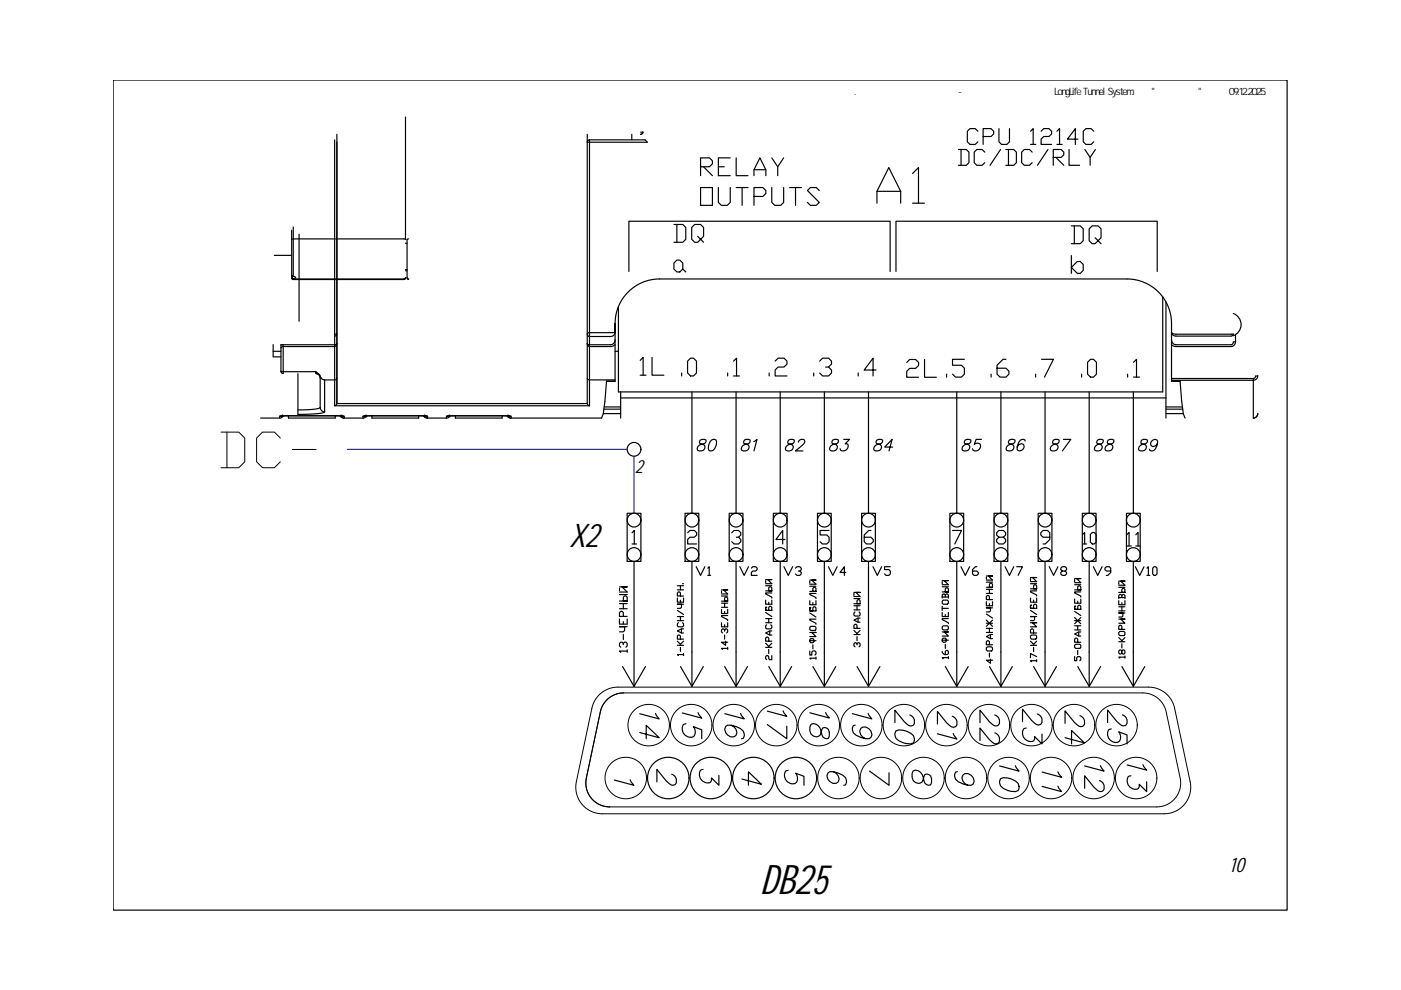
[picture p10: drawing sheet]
<svg xmlns="http://www.w3.org/2000/svg" width="297mm" height="210mm" viewBox="0 0 297 210" stroke-linecap="round" stroke-linejoin="round" font-family="sans-serif">
<!-- layer: 0 -->
<g fill="none" stroke="#000" stroke-width=".25">
<path d="M24 17h248.9v176h-248.9zM71 29.7v56.3M71.4 28.5v57.1M86 24.8v26l-.4-.1h-23.4l-.4 .1M124.5 28.5v57.1M124.6 29.9l.4-.2h11.8l.5 .5h-12.5l-.3-.1zM125 29.7v56.3M133.9 28.5v1.2M135.8 28h.5l-.2 .4-.3 .1M148.5 35.4h1.9l.6-.7v-.6l-.6-.6h-1.9v3.7M148.5 39.8h2.5v3.7h-2.5zM149.2 35.4l1.8 1.8"/>
<path d="M152.3 39.8v3.1l.6 .6h1.3l.6-.6v-3.1M152.3 35.4h1.3M154.8 33.5h-2.5v3.7h2.5M156.1 33.5v3.7h2.5M156.1 39.8h2.5M157.3 39.8v3.7M159.9 37.2v-1.2l1.2-2.5 1.3 2.5v1.2M159.9 36h2.5M163.6 33.5l1.3 1.9v1.8M163.6 39.8v3.1l.7 .6h1.2l.7-.6v-3.1M166.2 33.5l-1.3 1.9M167.4 39.8h2.5"/>
<path d="M168.7 39.8v3.7M58.2 54.1h3.6M61.8 58.8l.4 .4h23.4l.4-.4M61.8 59l.4 .3h23.4l.4-.3M61.8 58.2l.1 .2M61.8 48.8l.1 10.2M61.9 58.4l.3 .2M61.9 58.4v.6M62.2 58.6l.4 .2a.46 .46 0 0 1-.7 .2M62.2 48.1v10.5M63.4 49.6v18.5M86 51.6h.3"/>
<path d="M86 57.1h.3M86 57.4h.3M86.3 59l.3 .3M86.6 50.7l-.3 .1v8l.3 .3M133.3 57.6v-10.7h55.4v10.7M142.9 47.6h1.9l.6 .6v2.5l-.6 .7h-1.9M142.9 55.8l.6-.7h.6l.7 .7v1.2l-.7 .7h-.6l-.6-.7zM143.5 47.6v3.8M144.8 57l.6 .7M147.9 50.1l.6 .6-.6 .7h-.6l-.6-.7v-2.5l.6-.6h1.2l.7 .6v1.9l-.7 .6 .7 .7M159.9 41.7h1.8l.7-.7v-.6l-.7-.6h-1.8v3.7M173.7 40.4l-.6-.6h-1.3l-.6 .6 2.5 2.5-.6 .6h-1.3l-.6-.6"/>
<path d="M190 57.6v-10.7h55.4v10.7M227.1 47.9h1.9l.7 .6v2.5l-.7 .7h-1.9M227.1 56.7l1.3-1.3h.6l.7 .7v1.2l-.7 .7h-.6zM227.1 54.2v3.8M227.8 47.9v3.8M232.2 50.4l.6 .6-.6 .7h-.6l-.7-.7v-2.5l.7-.6h1.2l.6 .6v1.9l-.6 .6 .6 .7M57.9 73.1v2.5l1.7 .1M57.9 74.5h1.7M59.6 78.7l7.4 .1M59.6 73v5.7M60 73.1v6.1l-.2-.1-.2-.4M60 73.1h11l.4-.3-.1 .5-.3 .2h-11l-.3 .1-.1 .2"/>
<path d="M60 73.1h-.4M63.2 79.2v8.7a14.6 14.6 0 0 0 5.6-.6M67 78.8v.4M67 78.8l.1 .1a2.31 2.31 0 0 1 1.1 1.4l.6 .3M67 79.2a.94 .94 0 0 1 .9 .9M67 79.2a.83 .83 0 0 1 .9 .9M71 70.9l.4-.1-.1 .3-.3 .2M124.6 70.7l.3-.2 5.5-.1a.92 .92 0 0 1-.9 .9h-4.6l-.3-.2zM130.4 72a1.03 1.03 0 0 1-.9 1.1h-4.5l-.5-.3 .1 .4 .4 .3h4.5l.9-.4M130.4 70.4v-1.8v12.3h-1.8M130.4 74.5h.7M130.4 68.6a9.4 9.4 0 0 1 9.4-9.5h99.1a9.4 9.4 0 0 1 9.5 9.5v12.3h1.8"/>
<path d="M246.5 63v20.1h-115.4v-18.1M247.2 64v24.6M248.4 72a1.03 1.03 0 0 0 .9 1.1h11.7l.4-.2 .1-.4h.5M248.4 70.4l.2 .3 .7 .2 12.2-.1-.2 .3-.3 .2h-11.7a.88 .88 0 0 1-.9-.9zM261.5 66.5a2.51 2.51 0 0 1 1.6 2.3 2.51 2.51 0 0 1-1.6 2.4M262 72.5a.99 .99 0 0 1-1 1h-11.7l-.9-.4M262 70.9v1.6M67.9 86.4a10.3 10.3 0 0 1-4.7 .5M67.9 86.4a.94 .94 0 0 0 .9 .9M67.9 80.1v6.3M68.8 80.6v6.7M71 86h54"/>
<path d="M71.1 88.2l1.9 .1M71.1 88.2h1.6M71.1 88.2v.4h-9.9M71.1 88.2h-10M71.4 85.6l-.4 .4M71.4 85.6h53.1M71.4 80.2l-.1 .2-.3 .2h-2.2M72.1 88.2l.4 .3 .5 .1M72.3 88l.7 .3M73 88.3v.3M73 88.6h4M77 88.3v.3"/>
<path d="M77.6 88l-.6 .3M77.8 88.2l-.4 .3-.4 .1M88.8 88.2v.4h-9.9v-.4l-1.9 .1M88.8 88.2h-11.6M88.8 88.2l1.9 .1M88.8 88.2h1.6M89.8 88.2l.4 .3 .5 .1M90 88l.7 .3M90.7 88.3v.3M90.7 88.6h4M94.7 88.3v.3M95.3 88l-.6 .3"/>
<path d="M95.5 88.2l-.4 .3-.4 .1M106.5 88.2v.4h-9.9v-.4l-1.9 .1M106.5 88.2h-11.6M106.5 88.2l1.8 .1M106.5 88.2h1.6M107.5 88.2l.4 .3 .4 .1M107.7 88l.6 .3M108.3 88.3v.3M124.5 80.2l.1 .2 .4 .2h5.4M124.5 85.6l.5 .4M127.9 87.7h3.7M128 86.8h3.6"/>
<path d="M128.1 86.3h3.5M130.4 80.8h-1.8l-.3 4.3-.4 2.7-.4 .8h-19.2M131.6 83.1v5.5M131.6 84.4h115.6M146.7 83.1v25.7M156.1 83.1v25.7M165.4 83.1v25.7M174.8 83.1v25.7M184.1 83.1v25.7M202.9 83.1v25.7M212.2 83.1v25.7M221.6 83.1v25.7"/>
<path d="M230.9 83.1v25.7M240.3 83.1v25.7M247.2 86.3h3.5M247.2 86.8h3.6M247.2 87.7h3.7M248.4 80.6h17.3a.96 .96 0 0 0 1-.9 .66 .66 0 0 0-.7 .5l-.3 .1v8.3a.94 .94 0 0 0 1-.9M248.4 80.8h1.8l.7 7 .4 .8M248.4 80.3h17.3M133 108.8h2.9v10.2h-2.9zM134 112.9l.5-.4v2.8M134 115.3h1M134.4 119v26.5"/>
<path d="M145.2 108.8h3v10.2h-3zM145.8 112.9l.5-.4h.9l.5 .4v.5l-.5 .5h-.9l-.5 .5v.9h1.9M146.7 119v26.5l2.4-4.2M154.6 108.8h2.9v10.2h-2.9zM155.2 112.9l.4-.4h1l.5 .4v.5l-.5 .5h-.5M156.1 119v26.5l2.4-4.2M156.6 113.9l.5 .5v.5l-.5 .4h-1l-.4-.4M164 108.8h2.9v10.2h-2.9zM165.4 119v26.5l2.4-4.2M166.4 114.4h-1.9l1.4-1.9v2.8M173.3 108.8h2.9v10.2h-2.9zM174.8 119v26.5l2.4-4.2"/>
<path d="M175.8 112.5h-1.9v.9h1.4l.5 .5v1l-.5 .4h-.9l-.5-.4M182.7 108.8h2.9v10.2h-2.9zM184.1 119v26.5l2.5-4.2M184.7 112.5h-.5l-1 .9v1.5l.5 .4h1l.4-.4v-.5l-.4-.5h-1.5M201.4 108.8h2.9v10.2h-2.9zM201.9 112.5h2l-1.5 2.8M202.9 119v26.5l2.4-4.2M210.8 108.8h2.9v10.2h-2.9zM211.8 113.9l-.5-.5v-.5l.5-.4h.9l.5 .4v.5l-.5 .5h-.9l-.5 .5v.5l.5 .4h.9l.5-.4v-.5l-.5-.5M212.2 119v26.5l2.4-4.2M220.1 108.8h2.9v10.2h-2.9zM221.6 119v26.5l2.4-4.2"/>
<path d="M222.6 113.9h-1.5l-.4-.5v-.5l.4-.4h1l.5 .4v1.5l-1 .9h-.5M229.5 108.8h2.9v10.2h-2.9zM230.9 119v26.5l2.5-4.2M238.8 108.8h2.9v10.2h-2.9zM240.3 119v26.5l2.4-4.2M143.6 136l.7 .6v.2M143.6 126.8v.9h1.3v-.9M143.6 136.8h1.3M143.6 131.6h1.3M143.6 130.7h1.3M143.6 129.4l1.3 .9M143.6 125.1h1.3"/>
<path d="M143.6 124.2h1.3M143.8 132l-.2 .2v.5l.2 .2h.9l.2-.2v-.5l-.2-.2M144.3 135.5v-.6l-.5-.3-.2 .3v.6h1.3M144.3 126.4v-.7l-.5-.2-.2 .2v.7h1.3M144.3 124.2v.9M144.3 127.2v.5M144.3 130.7v.9M144.3 137.3v.8M144.5 133.3v.9M144.7 123.8h.2M144.9 138.8h-1.3l.2 .2M144.9 133.3h-.4l-.9 .5 .9 .4h.4"/>
<path d="M144.9 128.1h-1.3h.9v.7l-.2 .2h-.7M144.9 138.6v.4M144.9 136l-.6 .6M153 132v.9h1.3v-.9M153 129.2v.9h1.3v-.9M153 127.5h1.3h-.7v-.7l.2-.2 .5 .2v.7M153 125.1h1.3h-.9l.9 .8h-1.3M153 128.8h1.3M153 127.9h1.3M153 126.4h1.3M153 125.3v.4M153.2 134.2l-.2-.2v-.4l.2-.3 .4 .3v.2l.2-.5h.3l.2 .3v.4l-.2 .2"/>
<path d="M153.6 127.9v.9M153.6 129.6v.5M153.6 132.5v.4M153.6 134.6v.9M153.8 136v.8l-.8-.6h1.3M154.3 137.5h-1.3l.2 .2M154.3 130.5h-1.3v.2l1.3 .7v.2M154.3 137.3v.4M171.7 138v.9h.4v-.7l.2-.2h.5l.2 .2v.5l-.2 .2M171.7 135.8l.2-.4h.4l.3 .2v.5l-.3 .2h-.4l-.2-.5h1.3M171.7 134.1h1.3h-.9l.9 .9h-1.3M171.7 133l.2-.2h.9l.2 .2v.4l-.2 .3h-.9l-.2-.3z"/>
<path d="M171.7 128.9h.2h-.2v.6h.6v-.6l.5-.2 .2 .2v.6h-1.3zM171.7 127.3v.9h1.3v-.9M171.7 125.4h1.3h-.7v-.7l.3-.2 .4 .2v.7M171.7 123h1.3h-.9l.9 .9h-1.3M171.7 130l1.3 .8M171.7 124.3h1.3M172.3 127.8v.4M172.3 136.7v.9M173 139.5h-1.3l.2 .3M173 131.3h-1.3v.2l1.3 .6v.3M173 125.8h-1.3v.2l1.3 .7v.2M173 139.3v.5"/>
<path d="M209.1 137.4l.2-.3h.9l.2 .3v.4l-.2 .2h-.9l-.2-.2zM209.1 127.6v.8h1.3v-.8M209.1 124.5h1.3h-.6v-.6l.2-.3 .4 .3v.6M209.1 122.1h1.3h-.8l.8 .9h-1.3M209.1 134.1h1.3M209.1 133.2h1.3M209.1 131.5l1.3 1.3M209.1 132.1h1.3M209.1 130.2l1.3 .9M209.1 125.8h1.3M209.1 125h1.3M209.1 123.4h1.3"/>
<path d="M209.8 136.7v-.6l-.5-.3-.2 .3v.6h1.3M209.8 127.1v-.6l-.5-.2-.2 .2v.6h1.3M209.8 125v.8M209.8 128v.4M209.8 133.2v.9M209.8 138.5v.8M210 139.8v.8l-.9-.6h1.3M210 134.5v.9M210.4 134.5h-.4l-.9 .5 .9 .4h.4M210.4 128.9h-1.3h.9v.6l-.2 .2h-.7M210.4 131.5l-1.3 1.3M218.5 136l.6 .6v.2"/>
<path d="M218.5 134.9l.2-.3h.9l.2 .3v.4l-.2 .2h-.9l-.2-.2zM218.5 132h1.3h-.9l.9 .9h-1.3M218.5 128.3h.2h-.2v.7h.6v-.7l.5-.2 .2 .2v.7h-1.3zM218.5 126.8v.9h1.3v-.9M218.5 124.8h1.3h-.7v-.6l.3-.2 .4 .2v.6M218.5 122.5h1.3h-.9l.9 .8h-1.3M218.5 136.8h1.3M218.5 123.8h1.3M218.5 129.4l1.3 .9M219.1 134.2v-.6l-.4-.3-.2 .3v.6h1.3M219.1 127.2v.5M219.1 137.3v.8"/>
<path d="M219.8 139.2l-1.3-.6v.8M219.8 130.7h-1.3h.9v.7l-.3 .2h-.6M219.8 125.3h-1.3v.2l1.3 .7v.2M219.8 139.9v.4M219.8 136l-.7 .6M227.8 139.2v.9h.5v-.7l.2-.2h.4l.2 .2v.5l-.2 .2M227.8 136.8l.3-.2h.8l.2 .2v.5l-.2 .2h-.8l-.3-.2zM227.8 128.5h.3h-.3v.7h.7v-.7l.4-.2 .2 .2v.7h-1.3zM227.8 127v.9h1.3v-.9M227.8 125.1h1.3h-.6v-.7l.2-.2 .4 .2v.7M227.8 122.7h1.3h-.8l.8 .8h-1.3M227.8 131.6h1.3"/>
<path d="M227.8 133.6h1.3M227.8 132.7h1.3M227.8 130.9l1.3 1.3M227.8 129.6l1.3 .9M227.8 124h1.3M228.5 136.2v-.7l-.4-.2-.3 .2v.7h1.3M228.5 127.5v.4M228.5 132.7v.9M228.5 137.9v.9M228.7 134v.9M229.1 134h-.4l-.9 .4 .9 .5h.4M229.1 125.5h-1.3v.2l1.3 .7v.2"/>
<path d="M229.1 130.9l-1.3 1.3M237.2 135.2l.7 .6v.3M237.2 134.1l.2-.2h.9l.2 .2v.4l-.2 .3h-.9l-.2-.3zM237.2 131.3h1.3h-.9l.9 .8h-1.3M237.2 127.3v.9h1.3v-.9M237.2 125.6h1.3h-.6v-.6l.2-.3 .4 .3v.6M237.2 123.2h1.3h-.9l.9 .9h-1.3M237.2 136.1h1.3M237.2 129.5h1.3M237.2 128.7h1.3M237.2 126.7h1.3M237.2 124.5h1.3"/>
<path d="M237.9 138l.2-.2 .4 .2v.5l-.2 .2-.4-.2v-.5l-.3-.2-.4 .2v.5l.2 .2 .5-.2M237.9 133.4v-.6l-.5-.2-.2 .2v.6h1.3M237.9 126.7v-.4l.4-.3 .2 .3v.6M237.9 126.3l-.5-.3-.2 .3v.6M237.9 127.8v.4M237.9 128.7v.8M237.9 136.5v.9M238.5 139.3h-1.3l.2 .2M238.5 130h-1.3h.9v.6l-.2 .2h-.7M238.5 139.1v.4M238.5 135.2l-.6 .6M132 141.3l2.4 4.2 2.5-4.2"/>
<path d="M144.3 141.3l2.4 4.2M153.6 141.3l2.5 4.2M163 141.3l2.4 4.2M172.4 141.3l2.4 4.2M181.7 141.3l2.4 4.2M200.4 141.3l2.5 4.2M209.8 141.3l2.4 4.2M219.1 141.3l2.5 4.2M219.8 140.1h-1.3l.2 .2M228.5 141.3l2.4 4.2M237.9 141.3l2.4 4.2"/>
<circle cx="134.4" cy="95.3" r="1.46"/>
<circle cx="134.4" cy="110.3" r="1.46"/>
<circle cx="134.4" cy="117.6" r="1.46"/>
<circle cx="146.7" cy="110.3" r="1.46"/>
<circle cx="146.7" cy="117.6" r="1.46"/>
<circle cx="156.1" cy="110.3" r="1.46"/>
<circle cx="156.1" cy="117.6" r="1.46"/>
<circle cx="165.4" cy="110.3" r="1.46"/>
<circle cx="165.4" cy="117.6" r="1.46"/>
<circle cx="174.8" cy="110.3" r="1.46"/>
<circle cx="174.8" cy="117.6" r="1.46"/>
<circle cx="184.1" cy="110.3" r="1.46"/>
<circle cx="184.1" cy="117.6" r="1.46"/>
<circle cx="202.9" cy="110.3" r="1.46"/>
<circle cx="202.9" cy="117.6" r="1.46"/>
<circle cx="212.2" cy="110.3" r="1.46"/>
<circle cx="212.2" cy="117.6" r="1.46"/>
<circle cx="221.6" cy="110.3" r="1.46"/>
<circle cx="221.6" cy="117.6" r="1.46"/>
<circle cx="230.9" cy="110.3" r="1.46"/>
<circle cx="230.9" cy="117.6" r="1.46"/>
<circle cx="240.3" cy="110.3" r="1.46"/>
</g>
<g fill="none" stroke="#000" stroke-width=".21">
<path d="M127.1 147.3l1.7-1.2 2.1-.4 113.6 .1 1.4 .4 1.3 .9 1 1 .7 1.4 3.5 16.4v2l-.7 1.8-1.2 1.4-1.6 1-1.8 .4h-120.3l-1.9-.7-1.5-1.3-1-1.7-.3-2 3.4-16.9 .6-1.4zM128.7 148.4l1.6-1.1 1.8-.4 111 .1 1.3 .4 1.1 .7 .9 1 .7 1.2 3.1 14.8 .1 1.7-.5 1.6-1.1 1.4-1.5 .9-1.7 .4-117-.1-1.7-.6-1.4-1.1-.9-1.6-.3-1.7 3.1-15.3 .5-1.2z"/>
<circle cx="132.7" cy="165" r="4.4"/>
</g>
<!-- layer: Wiring -->
<path d="M73.6 95.3h59.4M134.4 96.7v12.1" fill="none" stroke="#00f" stroke-width=".21"/>
<path d="M62 95.3h5" fill="none" stroke="#000" stroke-width=".21"/>
<g font-size="12.3">
<text x="184.9" y="44.5">А1</text>
<text x="45.5" y="100.5">DC</text>
</g>
<text font-size="8.9" x="161.2" y="189.5">DB25</text>
<g font-size="7.9">
<text x="140.8" y="157.7" transform="rotate(-90 140.8 157.7)">14</text>
<text x="158.7" y="157.7" transform="rotate(-90 158.7 157.7)">16</text>
<text x="176.7" y="157.7" transform="rotate(-90 176.7 157.7)">18</text>
<text x="194.7" y="159.1" transform="rotate(-90 194.7 159.1)">20</text>
<text x="203.9" y="158" transform="rotate(-90 203.9 158)">21</text>
<text x="212.7" y="159.1" transform="rotate(-90 212.7 159.1)">22</text>
<text x="221.9" y="159.1" transform="rotate(-90 221.9 159.1)">23</text>
<text x="239.9" y="159.1" transform="rotate(-90 239.9 159.1)">25</text>
<text x="217" y="169" transform="rotate(-90 217 169)">10</text>
<text x="219.8" y="169">11</text>
<text x="234.9" y="169" transform="rotate(-90 234.9 169)">12</text>
<text x="244.1" y="169" transform="rotate(-90 244.1 169)">13</text>
</g>
<g font-size="7.5">
<text x="134.4" y="80.8">1L</text>
<text x="199.3" y="81.1">.5</text>
<text x="208.8" y="81.1">.6</text>
<text x="218.4" y="81.1">.7</text>
<text x="149.6" y="157.7" transform="rotate(-90 149.6 157.7)">15</text>
<text x="167.6" y="157.7" transform="rotate(-90 167.6 157.7)">17</text>
<text x="185.6" y="157.7" transform="rotate(-90 185.6 157.7)">19</text>
<text x="230.7" y="159.1" transform="rotate(-90 230.7 159.1)">24</text>
</g>
<text font-size="7.2" x="120.7" y="116">X2</text>
<g font-size="7.1">
<text x="202.1" y="36.3">DC/DC/RLY</text>
<text x="161.9" y="80.8">.2</text>
<text x="171.4" y="80.8">.3</text>
<text x="180.6" y="80.8">.4</text>
<text x="190.9" y="81.1">2L</text>
</g>
<g font-size="6.6">
<text x="203.9" y="31.8">CPU 1214C</text>
<text x="148.5" y="80.8" transform="rotate(-90 148.5 80.8)">.0</text>
<text x="137.9" y="167.6">2</text>
<text x="147.1" y="167.6">3</text>
<text x="165.1" y="167.6">5</text>
<text x="192.3" y="167.6">8</text>
</g>
<g font-size="6.2">
<text x="233.2" y="81.1" transform="rotate(-90 233.2 81.1)">.0</text>
<text x="242.7" y="117.1" transform="rotate(-90 242.7 117.1)">11</text>
<text x="155.9" y="167.6">4</text>
<text x="174.3" y="167.6">6</text>
<text x="183.1" y="167.6">7</text>
<text x="201.1" y="167.6">9</text>
</g>
<g font-size="5.7">
<text x="157.7" y="80.8" transform="rotate(-90 157.7 80.8)">.1</text>
<text x="242.4" y="81.1" transform="rotate(-90 242.4 81.1)">.1</text>
<text x="146.4" y="97">80</text>
<text x="155.9" y="97">81</text>
<text x="165.5" y="97">82</text>
<text x="174.6" y="97">83</text>
<text x="184.1" y="97">84</text>
<text x="202.8" y="97">85</text>
<text x="212" y="97">86</text>
<text x="221.5" y="97">87</text>
<text x="230.7" y="97">88</text>
<text x="240.2" y="97">89</text>
</g>
<text font-size="5.3" x="228.2" y="116.4">10</text>
<g font-size="4.9">
<text x="146.4" y="123.1">V1</text>
<text x="155.6" y="123.1">V2</text>
<text x="165.1" y="123.1">V3</text>
<text x="174.3" y="123.1">V4</text>
<text x="183.8" y="123.1">V5</text>
<text x="202.5" y="123.1">V6</text>
<text x="212" y="123.1">V7</text>
<text x="221.2" y="123.1">V8</text>
<text x="230.7" y="123.1">V9</text>
<text x="239.5" y="123.1">V10</text>
</g>
<g font-size="4.4">
<text x="133.7" y="139.7" transform="rotate(-90 133.7 139.7)">13-ЧЕРНЫЙ</text>
<text x="260.7" y="184.9">10</text>
</g>
<g font-size="4">
<text x="134.6" y="100.4">2</text>
<text x="164.4" y="141.1" transform="rotate(-90 164.4 141.1)">2-КРАСН/БЕЛЫЙ</text>
<text x="183.1" y="138.3" transform="rotate(-90 183.1 138.3)">3-КРАСНЫЙ</text>
<text x="201.8" y="140.8" transform="rotate(-90 201.8 140.8)">16-ФИОЛЕТОВЫЙ</text>
<text x="129.1" y="167.6">1</text>
</g>
<text font-size="2.1" x="153.6" y="20.2">Схема электрическая принципиальная. Туннельная пастеризационно-охладительная установка LongLife Tunnel System. ООО &quot;ВОТТОВААРА&quot; версия 09.12.2025.</text>
</svg>
